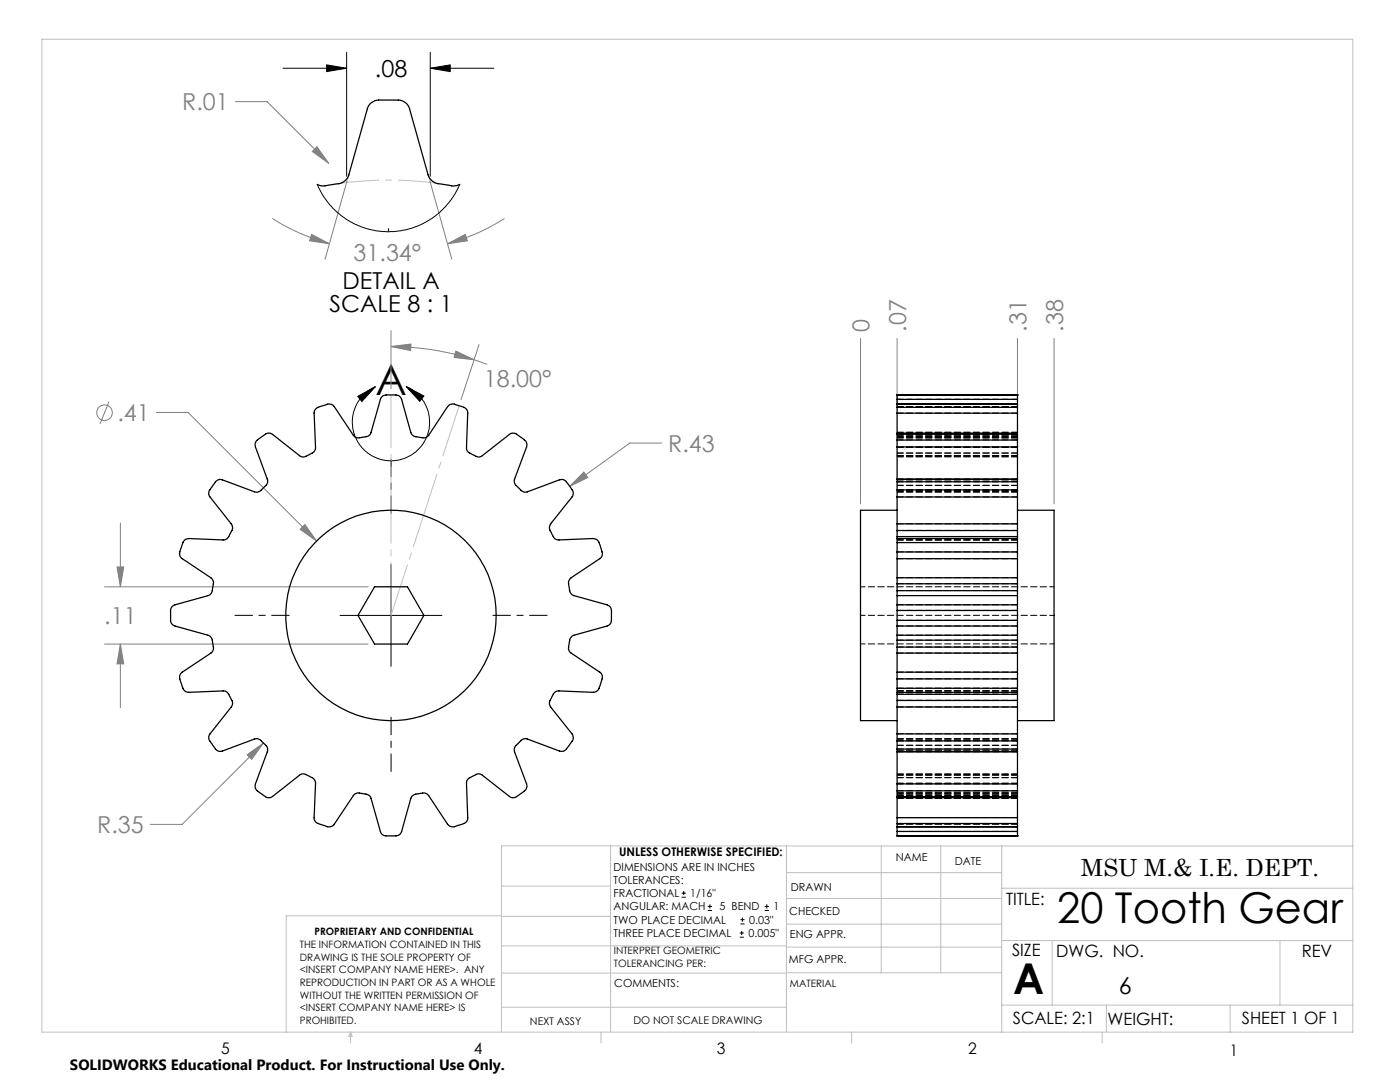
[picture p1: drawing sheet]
<svg xmlns="http://www.w3.org/2000/svg" width="279mm" height="216mm" viewBox="0 0 279 216" stroke-linecap="round" stroke-linejoin="round" font-family="sans-serif">
<g fill="none" stroke="#808080" stroke-width=".2">
<path d="M47 20.3h6.3l12.3 12.3M63.3 29.3l2.3 3.3-3.3-2.4zM69.3 36.1l-4.4 15.6M85.8 36.1l4.4 15.6M54.4 43.6a42.2 42.2 0 0 0 11.4 5M62.2 46.8l3.6 1.8-4-.6zM89.3 48.6l3.6-1.8 .4 1.2zM100.7 43.6a41.3 41.3 0 0 1-11.4 5M78 66v11.5M78 69.1l4-.4v1.3zM78 69.1a53.6 53.6 0 0 1 16.6 2.7M91 70.1l3.6 1.7-4-.5z"/>
<path d="M94.6 71.8l2.6 .9M95.6 68.8l-3.6 11M171.7 67.5v33M179 67.5v13.7M203.1 67.5v13.7M210.4 67.5v33M21.8 80.1l-1.8 4.5M31.2 82.3h6.3l25.7 25.6M116.5 94.2l.8 1.1-3.6 1.7zM132 88.4h-6.3l-12 8.6M20.8 117.1h52.7M23.4 113.1h1.3l-.7 4z"/>
<path d="M24 104.4v12.7M59.9 105.6l1-.9 2.3 3.2zM20.8 128.5h52.7M24 128.5l.7 4h-1.3zM24 128.5v12.7M49.3 150.6l3.3-2.3-2.4 3.2zM52.6 148.3l-16.3 16.2h-6.3"/>
<circle cx="20.9" cy="82.3" r="1.56"/>
</g>
<g fill="none" stroke="#000" stroke-width=".2">
<path d="M56.5 13.6h12.7M65.2 12.9l4 .7-4 .7zM69.2 10.4v24.8M85.9 13.6l4-.7v1.4zM85.9 10.4v24.8M85.9 13.6h12.7M71.4 79.1l3.5-1.9-2.7 2.9zM81 77.1a7.7 7.7 0 0 1 3.1 11.8 7.7 7.7 0 0 1-12.2 .1 7.7 7.7 0 0 1 3-11.8M81 77.1l3.6 1.9-.8 1.1zM78 112.6v20.4M67.9 122.8h20.3M136 179h.9"/>
<path d="M136 178.2h.9M136.5 177.8v.8M141.3 181.7h.8M141.3 180.9h.8M141.7 180.4v.9M147.6 187h.8M147.6 186.2h.8M147.8 184.4h.8M147.8 183.5h.8M148 185.7v.9M148.2 183.1v.8M152.6 181.7h.9"/>
<path d="M152.6 180.9h.9M153 180.4v.9"/>
</g>
<path d="M67.6 36.6a72 72 0 0 1 19.9 0" fill="none" stroke="#c0c0c0" stroke-width=".2" stroke-dasharray="15.2 1.3 1.3 1.3" stroke-dashoffset="7.2" stroke-linecap="butt"/>
<path d="M77.5 46.2v-.6" fill="none" stroke="#000" stroke-width=".2" stroke-dasharray="15.2 1.3 1.3 1.3"/>
<path d="M78 102.5v-10.9M57.7 122.8h-10.8M98.4 122.8h10.8M78 143.1v10.8" fill="none" stroke="#000" stroke-width=".2" stroke-dasharray="15.2 1.3 1.3 1.3" stroke-dashoffset="11.7"/>
<path d="M78 78.8v44M78 122.8l13.6-41.9" fill="none" stroke="#c0c0c0" stroke-width=".2" stroke-dasharray="15.2 1.3 1.3 1.3" stroke-dashoffset="4.7"/>
<path d="M69.6 34.9l-.4 1.5M85.5 34.9l.4 1.5" fill="none" stroke="#c0c0c0" stroke-width=".2" stroke-dasharray="15.2 1.3 1.3 1.3"/>
<g fill="none" stroke="#c0c0c0" stroke-width=".2">
<path d="M8.4 7.8h261.6v198.2h-261.6zM100.1 176.8h21.7M121.8 168.8v37.2M157 168.8v37.2M157 179.3h42.9M157 174.1h42.9M175.9 168.8v25.3M187.7 168.8v25.3M199.9 177.2h70.1M199.9 168.8v37.2M270 168.8h-169.9v37.2M100.1 194.2h56.9"/>
<path d="M100.1 188.7h56.9M100.1 182.8h21.7M100.1 182.7h-43v23.3M157 194.1h42.9M157 184.4h42.9M157 189h42.9M199.9 187.7h70.1M210 187.7v12.9M255.4 187.7v12.9M70 206v2.1M70 206l.3 .8h-.7zM100.1 201h56.9"/>
<path d="M119.9 206v2.1M170 206v2.1M199.9 200.6h70.1M220 206v2.1M220.8 200.6v5.4M245.5 200.6v5.4"/>
</g>
<g fill="#000">
<path d="M65.2 12.9l4 .7-4 .7zM85.9 13.6l4-.7v1.4z"/>
<path d="M71.4 79.1l3.5-1.9-2.7 2.9zM81 77.1l3.6 1.9-.8 1.1z"/>
</g>
<g fill="#808080">
<path d="M91 70.1l3.6 1.7-4-.5zM78 69.1l4-.4v1.3z"/>
<path d="M23.4 113.1h1.3l-.7 4zM24 128.5l.7 4h-1.3zM59.9 105.6l3.3 2.3-2.3-3.2zM49.3 150.6l.9 .9 2.4-3.2zM116.5 94.2l-2.8 2.8 3.6-1.7zM62.2 46.8l3.6 1.8-4-.6zM89.3 48.6l3.6-1.8 .4 1.2zM63.3 29.3l-1 .9 3.3 2.4z"/>
</g>
<g fill="none" stroke="#000" stroke-width=".25">
<path d="M63.3 36.8a3.3 3.3 0 0 0 2.6 .1l.4-.1a4 4 0 0 0 2.8-1l.5-.9 3.7-13.2a2.73 2.73 0 0 1 3.3-1.7h.4a9.3 9.3 0 0 1 3.6 .3l.6 .4 .4 .7 3.8 13.5a2.89 2.89 0 0 0 3 1.9h.4a4.3 4.3 0 0 0 3 0M179 78.8v.9M179 78.8h.1M179 78.8h24.1M179 79.7v.9M179 79.7h24.1M203.1 78.8v.9M203.1 78.8h.1M203.1 79.7v.9M43 96.1a1.2 1.2 0 0 1 1.4-.4l6.6 2.5a1.6 1.6 0 0 0 1.6-.9l.2-.2a1.3 1.3 0 0 0 .5-1.5l-2.4-6.6a1.66 1.66 0 0 1 1.3-1.8l.4-.3a1.36 1.36 0 0 1 1.8-.2l5.5 4.3a2.39 2.39 0 0 0 2.3-.5 1.28 1.28 0 0 0 .8-1.2l-.3-7a2.03 2.03 0 0 1 2-1.4 1.5 1.5 0 0 1 2 .2l3.9 5.9a2.6 2.6 0 0 0 2.3 .2 1.24 1.24 0 0 0 1.1-.9l2-6.8a1.51 1.51 0 0 1 1.8-.7h.5a1.53 1.53 0 0 1 1.9 .9l1.9 6.7a1.83 1.83 0 0 0 1.7 .9h.4a1.18 1.18 0 0 0 1.3-.4l4-5.9a1.54 1.54 0 0 1 1.9-.1l.5 .1a1.51 1.51 0 0 1 1.4 1.4l-.2 7.1a1.73 1.73 0 0 0 1.4 1.3l.3 .1a1.12 1.12 0 0 0 1.5 0l5.5-4.3a1.54 1.54 0 0 1 1.9 .5l.4 .2a1.53 1.53 0 0 1 1 1.9l-2.4 6.5a1.95 1.95 0 0 0 1 1.9 1.38 1.38 0 0 0 1.5 .5l6.7-2.4a1.58 1.58 0 0 1 1.6 1l.3 .5a1.47 1.47 0 0 1 .4 2l-4.4 5.5a1.84 1.84 0 0 0 .4 1.9l.1 .3a1.16 1.16 0 0 0 1.2 .8l7.1-.2a1.56 1.56 0 0 1 1.2 1.5l.1 .4a1.5 1.5 0 0 1-.2 2.1l-5.9 3.9a2.76 2.76 0 0 0-.1 2.5 1.29 1.29 0 0 0 .8 1l6.8 1.9a1.51 1.51 0 0 1 .7 1.8v.4a1.49 1.49 0 0 1-.9 1.9l-6.7 1.9a2.67 2.67 0 0 0-.9 2.3 1.2 1.2 0 0 0 .5 1.2l5.8 3.9a1.54 1.54 0 0 1 .1 2l-.1 .4a1.58 1.58 0 0 1-1.4 1.5l-7-.2a2.55 2.55 0 0 0-1.5 1.7 1.31 1.31 0 0 0 0 1.5l4.4 5.5a1.52 1.52 0 0 1-.5 1.8l-.3 .5a1.57 1.57 0 0 1-1.8 1l-6.6-2.5a2.65 2.65 0 0 0-2.1 1.3 1.22 1.22 0 0 0-.3 1.3l2.4 6.6a1.51 1.51 0 0 1-1 1.7l-.4 .2a1.49 1.49 0 0 1-2 .4l-5.6-4.3a2.47 2.47 0 0 0-2.3 .6 1.09 1.09 0 0 0-.7 1.1l.2 7a1.71 1.71 0 0 1-1.7 1.3 1.85 1.85 0 0 1-2 .1l-4.2-6.1a2.76 2.76 0 0 0-2.4-.1 1.29 1.29 0 0 0-1 .8l-1.9 6.8a1.56 1.56 0 0 1-1.8 .7h-.5a1.49 1.49 0 0 1-1.9-.9l-1.9-6.7a2.67 2.67 0 0 0-2.3-.9 1.2 1.2 0 0 0-1.2 .4l-3.9 5.9a1.54 1.54 0 0 1-1.9 .1l-.5-.1a1.51 1.51 0 0 1-1.5-1.4l.3-7.1a2.67 2.67 0 0 0-1.9-1.5 1.12 1.12 0 0 0-1.3 .1l-5.6 4.3a1.54 1.54 0 0 1-1.8-.5l-.4-.2a1.53 1.53 0 0 1-1-1.9l2.4-6.5a2.49 2.49 0 0 0-1.2-2 1.39 1.39 0 0 0-1.4-.4l-6.6 2.4a1.51 1.51 0 0 1-1.6-1l-.3-.5a1.47 1.47 0 0 1-.4-2l4.3-5.5a2.39 2.39 0 0 0-.5-2.2 1.16 1.16 0 0 0-1.2-.8l-7 .2a1.71 1.71 0 0 1-1.3-1.7 1.62 1.62 0 0 1 .2-2.3l5.8-3.9a1.72 1.72 0 0 0 .2-1.9v-.4a1.33 1.33 0 0 0-.9-1.1l-6.8-2a1.51 1.51 0 0 1-.7-1.8v-.4a1.49 1.49 0 0 1 .9-1.9l6.8-1.9a2.35 2.35 0 0 0 .8-2.1 1.18 1.18 0 0 0-.4-1.4l-5.9-3.9a1.68 1.68 0 0 1 0-2.2l.1-.5a1.39 1.39 0 0 1 1.4-1.2l7 .2a2.4 2.4 0 0 0 1.5-1.7 1.17 1.17 0 0 0-.1-1.5l-4.3-5.5a1.52 1.52 0 0 1 .5-1.8zM179 97.8v1.4M179 96.1v1.7"/>
<path d="M179 95.7v.4M179 87.8v1.4M179 86.6v1.2M179 86.4v.2M179 81.3v1.1M179 80.6v.7M179 95.7h24.1M179 86.4h24.1M179 80.6h24.1M179 82.4v4M179 89.2v6.5M179 99.2v5.3"/>
<path d="M179 97.8h24.1M179 99.2h24.1M179 96.1h24.1M179 87.8h24.1M179 89.2h24.1M179 95.6h24.1M179 86.6h24.1M179 81.3h24.1M179 82.4h24.1M203.1 97.8v1.4M203.1 96.1v1.7M203.1 95.7v.4"/>
<path d="M203.1 87.8v1.4M203.1 86.6v1.2M203.1 86.4v.2M203.1 81.3v1.1M203.1 80.6v.7M203.1 80.6h.1M203.1 82.4v4M203.1 89.2v6.5M203.1 99.2v5.3M74.8 117.1h6.5l3.3 5.7-3.3 5.7h-6.5l-3.4-5.7zM179 110.1v1.4M179 108.3v1.8"/>
<path d="M179 107.5v.8M179 117.9v1M179 115.3v1.2M179 116.5v1.4M179 107.1v.4M179 105.9v1.2M179 104.5v1.4M179 101.8h-7.3v42h7.3M179 107.5h24.1M179 118.9h24.1M179 111.5v3.8M179 118.9v1.8"/>
<path d="M179 110.1h24.1M179 111.5h24.1M179 108.3h24.1M179 115.3h24.1M179 117.9h24.1M179 104.5h24.1M179 116.5h24.1M179 107.1h24.1M179 105.9h24.1M203.1 110.1v1.4M203.1 108.3v1.8M203.1 107.5v.8"/>
<path d="M203.1 117.9v1M203.1 115.3v1.2M203.1 116.5v1.4M203.1 107.1v.4M203.1 105.9v1.2M203.1 104.5v1.4M203.1 101.8h7.3v42h-7.3M203.1 111.5v3.8M203.1 118.9v1.8M179 121.8v2M179 120.7v1.1M179 123.8v1.1"/>
<path d="M179 134.1v1.4M179 135.5v1.8M179 137.3v.8M179 126.8v.9M179 129.1v1.2M179 127.7v1.4M179 138.1v.4M179 138.5v1.3M179 139.8v1.3M179 138.1h24.1M179 123.8h24.1M179 121.8h24.1"/>
<path d="M179 120.7h24.1M179 124.9h24.1M179 124.9v1.9M179 130.3v3.8M179 126.8h24.1M179 134.1h24.1M179 135.5h24.1M179 137.3h24.1M179 130.3h24.1M179 127.7h24.1M179 129.1h24.1M179 138.5h24.1"/>
<path d="M179 139.8h24.1M203.1 121.8v2M203.1 120.7v1.1M203.1 123.8v1.1M203.1 134.1v1.4M203.1 135.5v1.8M203.1 137.3v.8M203.1 126.8v.9M203.1 129.1v1.2M203.1 127.7v1.4M203.1 138.1v.4M203.1 138.5v1.3"/>
<path d="M203.1 139.8v1.3M203.1 124.9v1.9M203.1 130.3v3.8M179 146.4v1.4M179 147.8v1.7M179 149.5v.4M179 156.4v1.4M179 157.8v1.2M179 159v.2M179 149.9h24.1M179 159.2h24.1M179 141.1v5.3"/>
<path d="M179 149.9v6.5M179 159.2v4M179 146.4h24.1M179 147.8h24.1M179 149.5h24.1M179 141.1h24.1M179 156.4h24.1M179 157.8h24.1M179 150h24.1M179 159h24.1M203.1 146.4v1.4M203.1 147.8v1.7"/>
<path d="M203.1 149.5v.4M203.1 156.4v1.4M203.1 157.8v1.2M203.1 159v.2M203.1 141.1v5.3M203.1 149.9v6.5M203.1 159.2v4M179 163.2v1.1M179 164.3v.7M179 165h.1M179 165.9v.9M179 166.8h.1"/>
<path d="M179 165h24.1M179 166.8h24.1M179 165v.9M179 163.2h24.1M179 164.3h24.1M179 165.9h24.1M203.1 163.2v1.1M203.1 164.3v.7M203.1 165.9v.9M203.1 166.8h.1M203.1 165v.9"/>
<circle cx="78" cy="122.8" r="21"/>
</g>
<g fill="none" stroke="#000" stroke-width=".2" stroke-dasharray="1.3 .6" stroke-dashoffset=".1">
<path d="M179.1 79.7h24M203.1 78.8h-24M179.1 95.7h24M179.1 97.8h24M179.1 86.7h24M179.1 91h24M179.1 89.3h24M179.1 81.1h24M179.1 87.3h24M179.1 86.3h24M179.1 87.1h24M179.1 86.8h24"/>
<path d="M179.1 80.6h24M179.1 82.4h24M179.1 90.4h24M179.1 90.9h24M179.1 86.6h24M179.1 96.8h24M179.1 98.1h24M179.1 89.1h24M179.1 96.1h24M179.1 99.2h24M179.1 98.2h24M179.1 91.2h24"/>
<path d="M179.1 87.4h24M203.1 98.1h-24M203.1 96.8h-24M203.1 90.9h-24M203.1 90.4h-24M203.1 86.8h-24M203.1 87.1h-24M203.1 86.3h-24M203.1 87.3h-24M203.1 81.1h-24M203.1 81.3h-24M203.1 89.3h-24"/>
<path d="M203.1 91h-24M203.1 86.7h-24M203.1 95.6h-24M203.1 97.8h-24M203.1 87.8h-24M203.1 95.7h-24M203.1 97.7h-24M179.1 107.5h24M179.1 105.8h24M179.1 107.7h24M179.1 116.5h24M179.1 118.8h24"/>
<path d="M179.1 108.3h24M179.1 111.5h24M203.1 107.7h-24M203.1 104.5h-24M203.1 107.1h-24M203.1 107.5h-24M203.1 117.8h-24M203.1 115.3h-24M203.1 110.1h-24M179.1 137.8h24M179.1 138.5h24M179.1 138.1h24"/>
<path d="M179.1 127.7h24M179.1 130.3h24M179.1 135.4h24M179.1 124.9h24M179.1 121.8h24M203.1 138.1h-24M203.1 139.7h-24M203.1 137.8h-24M203.1 129.1h-24M203.1 126.7h-24M203.1 137.3h-24M203.1 134.1h-24"/>
<path d="M203.1 120.7h-24M203.1 123.8h-24M179.1 147.5h24M179.1 148.7h24M179.1 154.7h24M179.1 155.2h24M179.1 158.7h24M179.1 158.4h24M179.1 159.3h24M179.1 158.2h24M179.1 156.3h24M179.1 154.5h24"/>
<path d="M179.1 158.9h24M179.1 150h24M179.1 147.8h24M179.1 157.8h24M179.1 149.8h24M179.1 141h24M203.1 149.8h-24M203.1 147.8h-24M203.1 158.9h-24M203.1 154.5h-24M203.1 156.3h-24M203.1 158.2h-24"/>
<path d="M203.1 159.3h-24M203.1 158.4h-24M203.1 158.7h-24M203.1 155.2h-24M203.1 154.7h-24M203.1 159h-24M203.1 148.7h-24M203.1 147.5h-24M203.1 156.4h-24M203.1 149.4h-24M203.1 146.4h-24M203.1 147.4h-24"/>
<path d="M203.1 154.4h-24M179.1 166.8h24M179.1 164.4h24M179.1 164.3h24M203.1 164.4h-24M203.1 165.9h-24M203.1 164.9h-24M203.1 163.1h-24"/>
</g>
<path d="M210.4 117.1h-38.7M210.4 122.8h-38.7M210.4 128.5h-38.7" fill="none" stroke="#000" stroke-width=".2" stroke-dasharray="1.3 .6" stroke-dashoffset=".4"/>
<path d="M63.3 36.8l1.1 2.1 1.5 2 1.4 1.4 1.7 1.4 1.8 1 2.5 .9 2.1 .5 1.8 .1 2.7-.1 2.1-.5 1.9-.7 2.3-1.3 1.6-1.3 1.7-1.7 1.3-1.9 1-1.9" fill="none" stroke="#000" stroke-width=".2"/>
<g font-size="8.5">
<text x="75" y="78.9">A</text>
<text x="211" y="184.2">20 Tooth Gear</text>
<text x="202.2" y="198.3">A</text>
</g>
<g font-size="4.7">
<text x="74.8" y="15.4">.08</text>
<text x="68.4" y="57.7">DETAIL A</text>
<text x="65.8" y="62.3">SCALE 8 : 1</text>
<text x="215.7" y="174.7">MSU M.&amp; I.E. DEPT.</text>
<text x="223.3" y="198.4">6</text>
</g>
<g font-size="4.7" fill="#808080">
<text x="36.4" y="22">R.01</text>
<text x="70.6" y="52">31.34°</text>
<text x="173.5" y="66.2" transform="rotate(-90 173.5 66.2)">0</text>
<text x="180.8" y="66.2" transform="rotate(-90 180.8 66.2)">.07</text>
<text x="204.8" y="66.2" transform="rotate(-90 204.8 66.2)">.31</text>
<text x="212.2" y="66.2" transform="rotate(-90 212.2 66.2)">.38</text>
<text x="96.6" y="77.2">18.00°</text>
<text x="23.5" y="84">.41</text>
<text x="133.4" y="90.1">R.43</text>
<text x="20.8" y="124.5">.11</text>
<text x="19.4" y="166.3">R.35</text>
</g>
<g font-size="3.4">
<text x="200.8" y="180.5">TITLE:</text>
<text x="202" y="190.8">SIZE</text>
<text x="210.8" y="190.9">DWG. NO.</text>
<text x="259.8" y="191">REV</text>
<text x="202.1" y="204.4">SCALE: 2:1</text>
<text x="221" y="204.5">WEIGHT:</text>
<text x="247.8" y="204.4">SHEET 1 OF 1</text>
</g>
<g font-size="3.2">
<text x="44.2" y="210.4">5</text>
<text x="94.6" y="210.3">4</text>
<text x="143.1" y="210.4">3</text>
<text x="193.2" y="210.3">2</text>
<text x="245.4" y="210.6">1</text>
</g>
<text font-size="3" x="14" y="213.5">SOLIDWORKS Educational Product. For Instructional Use Only.</text>
<text font-size="2.4" x="123.6" y="170.8">UNLESS OTHERWISE SPECIFIED:</text>
<g font-size="2.2">
<text x="122.5" y="173.7">DIMENSIONS ARE IN INCHES</text>
<text x="178.8" y="171.8">NAME</text>
<text x="190.6" y="172.5">DATE</text>
<text x="122.5" y="176.4">TOLERANCES:</text>
<text x="122.5" y="179">FRACTIONAL</text>
<text x="137.8" y="179">1/16&quot;</text>
<text x="157.8" y="177.8">DRAWN</text>
<text x="122.5" y="184.3">TWO PLACE DECIMAL</text>
<text x="122.5" y="181.7">ANGULAR: MACH</text>
<text x="143.6" y="181.7">5 BEND</text>
<text x="149.5" y="184.3">0.03&quot;</text>
<text x="154.4" y="181.7">1</text>
<text x="157.5" y="182.5">CHECKED</text>
<text x="122.5" y="187">THREE PLACE DECIMAL</text>
<text x="149.4" y="187">0.005&quot;</text>
<text x="157.6" y="187.2">ENG APPR.</text>
<text x="122.6" y="197">COMMENTS:</text>
<text x="157.4" y="192.2">MFG APPR.</text>
</g>
<g font-size="2.1">
<text x="105.8" y="204.5">NEXT ASSY</text>
<text x="126.4" y="204.3">DO NOT SCALE DRAWING</text>
</g>
<g font-size="2">
<text x="59.8" y="189.2">THE INFORMATION CONTAINED IN THIS</text>
<text x="59.8" y="191.7">DRAWING IS THE SOLE PROPERTY OF</text>
<text x="62.8" y="186.5">PROPRIETARY AND CONFIDENTIAL</text>
<text x="122.5" y="190.4">INTERPRET GEOMETRIC</text>
<text x="59.8" y="194.2">&lt;INSERT COMPANY NAME HERE&gt;. ANY</text>
<text x="59.8" y="196.8">REPRODUCTION IN PART OR AS A WHOLE</text>
<text x="122.5" y="192.9">TOLERANCING PER:</text>
<text x="157.7" y="197">MATERIAL</text>
<text x="59.8" y="199.3">WITHOUT THE WRITTEN PERMISSION OF</text>
<text x="59.8" y="201.8">&lt;INSERT COMPANY NAME HERE&gt; IS</text>
<text x="59.8" y="204.3">PROHIBITED.</text>
</g>
</svg>
